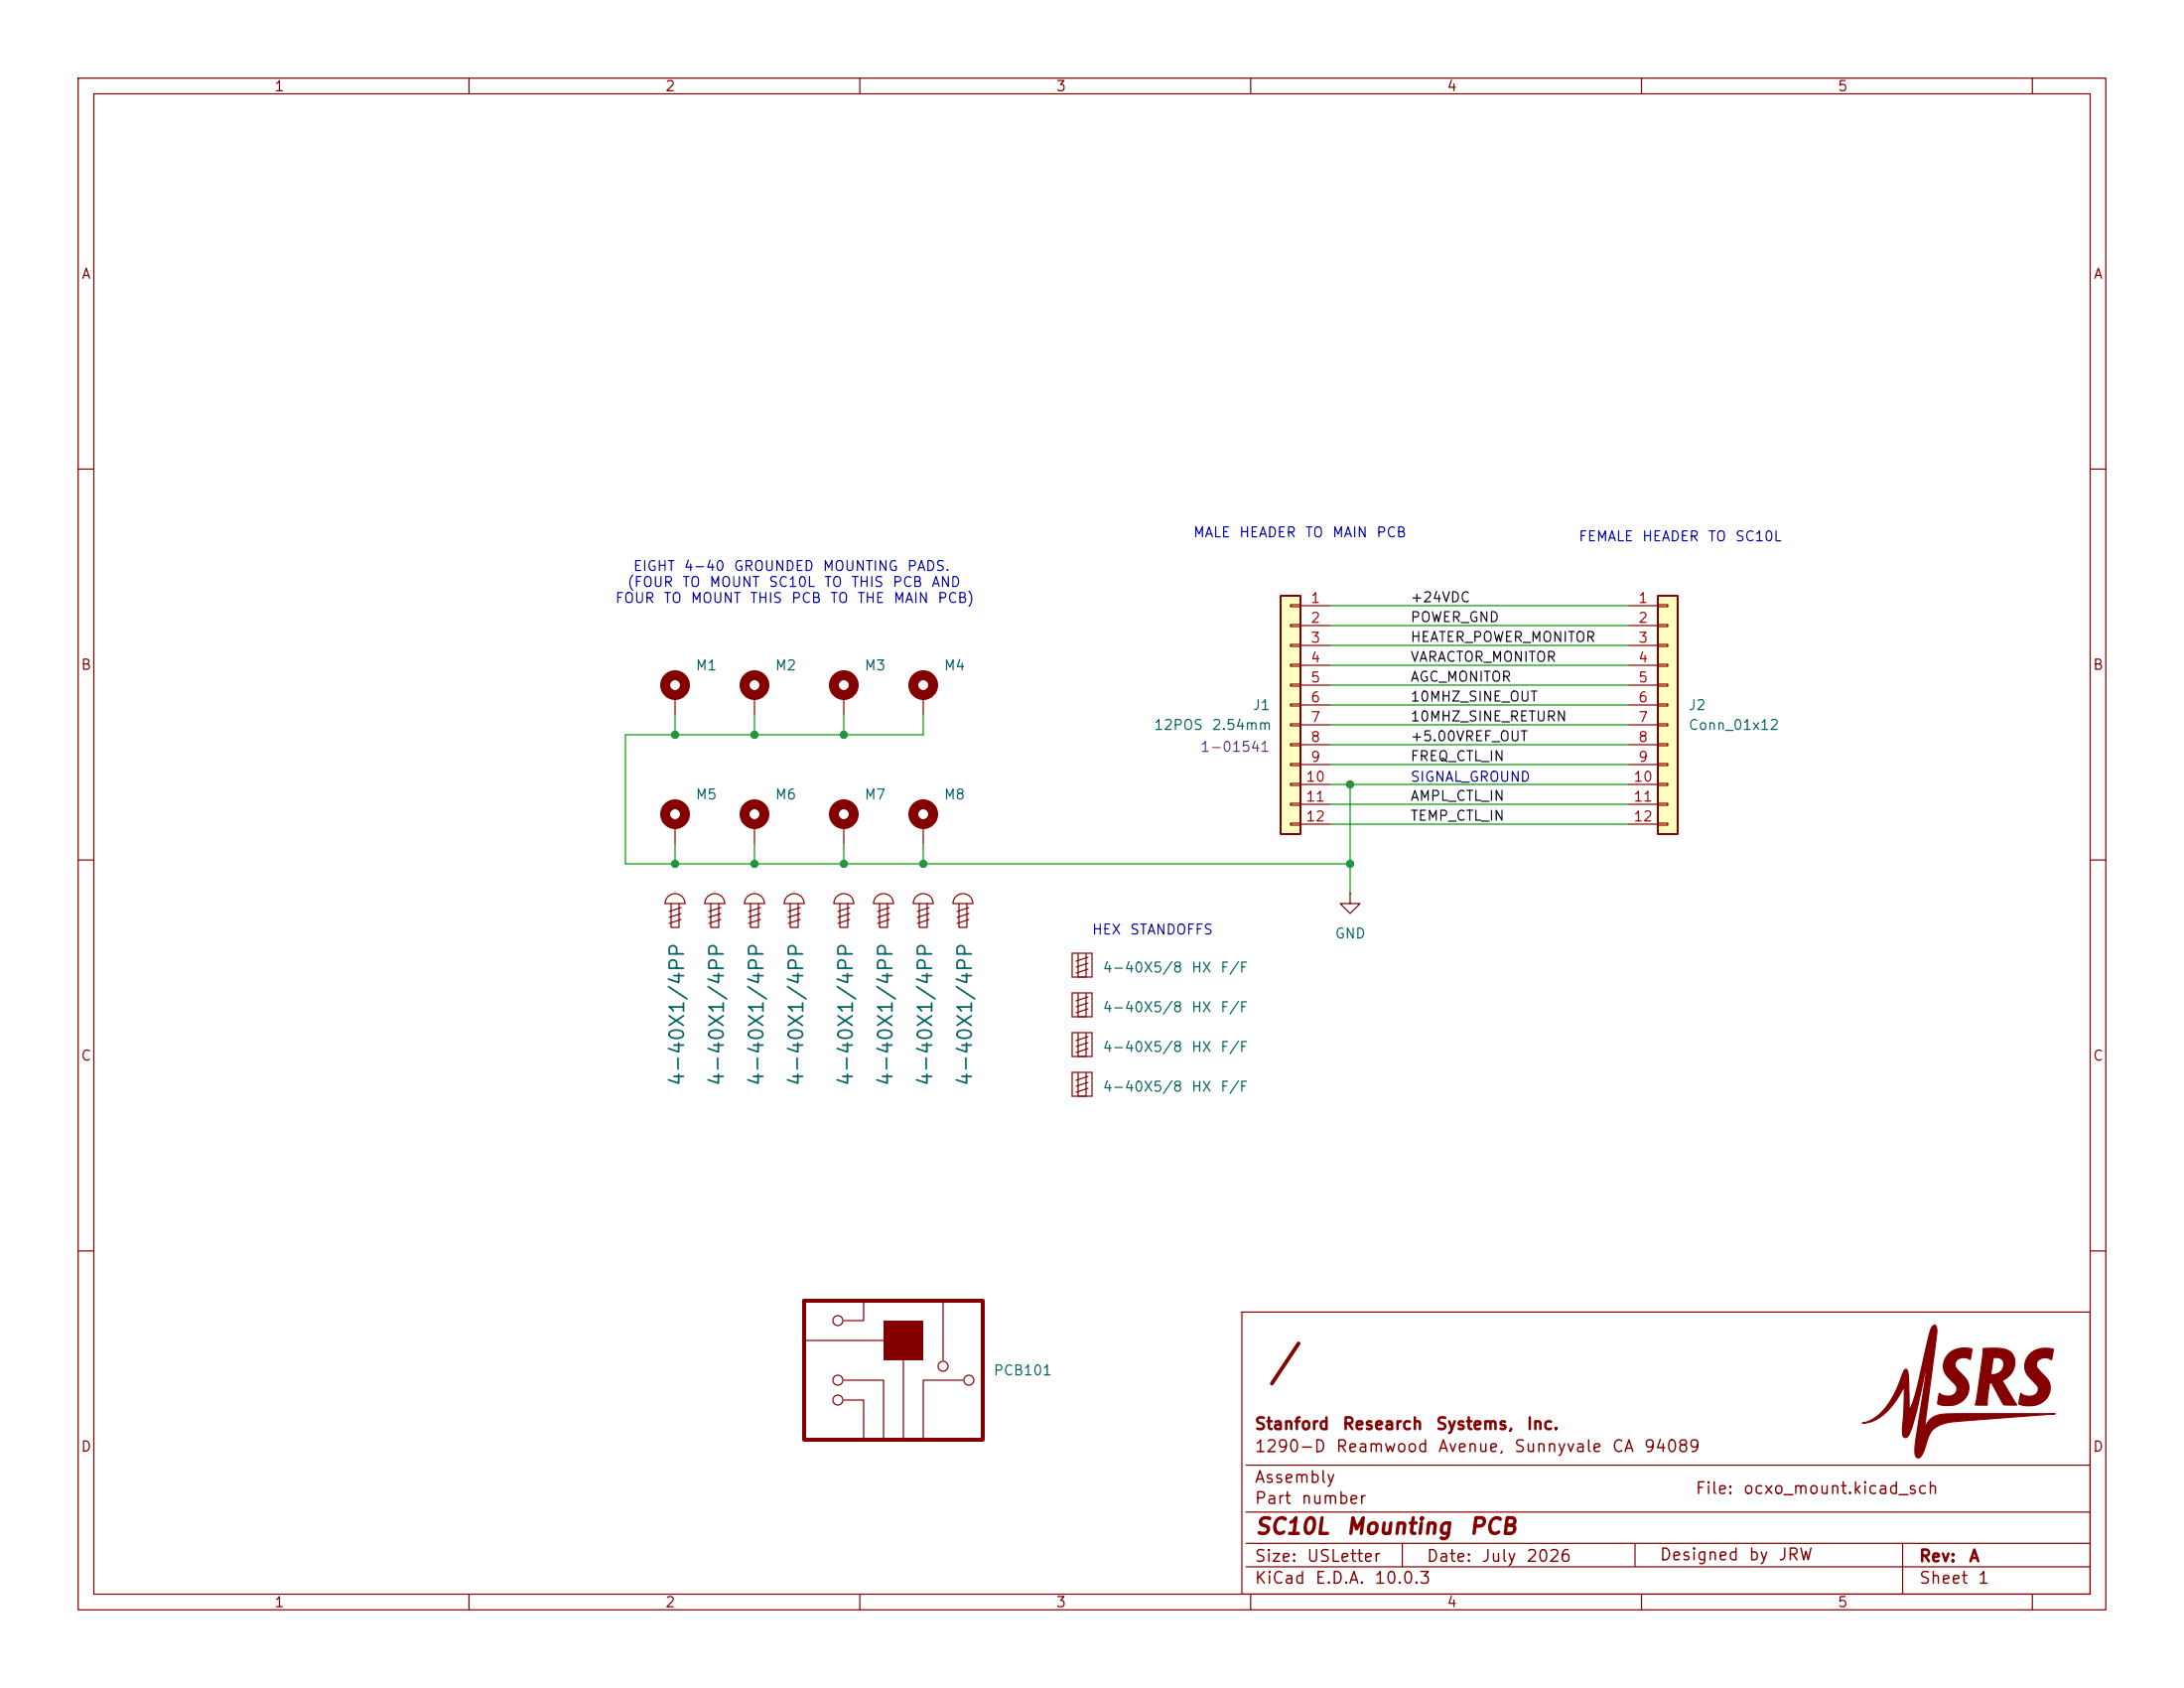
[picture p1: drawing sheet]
<svg xmlns="http://www.w3.org/2000/svg" width="279mm" height="216mm" viewBox="0 0 279 216" stroke-linecap="round" stroke-linejoin="round" font-family="sans-serif">
<g fill="none" stroke="#840000" stroke-width=".15">
<path d="M10 10h259.4v195.9h-259.4zM12 12h255.4v191.9h-255.4zM60 10v2M110 10v2M160 10v2M210 10v2M260 10v2M10 60h2M267.4 60h2M10 110h2M85.5 114.7a1.27 1.27 0 0 1 1.3-.3 1.27 1.27 0 0 1 .8 1.2h-2.5l.1-.6zM85.9 115.6v3h1v-3"/>
<path d="M87.1 116.1l-1.5 .5M87.1 116.8l-1.5 .5M87.1 117.6l-1.5 .5M267.4 110h2M137.2 121.9h2.5v3.1h-2.5zM137.9 121.9v3.1h1v-3.1M139.2 122.4l-1.5 .5M139.2 123.2l-1.5 .5M139.2 124l-1.5 .5M10 160h2M158.9 167.8h108.5v36.1h-108.5zM267.4 160h2"/>
<path d="M159.4 197.4h108M159.4 193.4h108M159.4 187.4h108M179.4 197.4v3M209.2 197.5v2.8M243.4 197.4v6.5M60 203.9v2M110 203.9v2M159.4 200.4h108M160 203.9v2M210 203.9v2M260 203.9v2"/>
</g>
<g fill="#840000" stroke="#840000" stroke-width=".15">
<path d="M247.2 169.6l.2-.1h.2l.1 .3 .1 .6-1.6 12.3a2.94 2.94 0 0 1 3.1-1.9h13.6l-7 .6a57.2 57.2 0 0 0-7.2 .7 2.8 2.8 0 0 0-2.2 2.2l-.1 .4a3.3 3.3 0 0 1-.9 1.7 .51 .51 0 0 1-.5-.6v-1.1l.3-1.9h.9h-.9l1.4-9.2-.9 4.3a26.6 26.6 0 0 1-1.6 5.7 .42 .42 0 0 1-.6 .2 .42 .42 0 0 1-.2-.5l.2-4.1v-1.8l-.1 .1a10 10 0 0 1-3.5 4.1 3.8 3.8 0 0 1-1.7 .4h-.1a5.1 5.1 0 0 0 3.4-2.5 26.6 26.6 0 0 0 2-4.2l.2-.2 .2 .1a18.1 18.1 0 0 1 .2 4.5v.7l.5-1 .3-1.1 1.2-4.9 .5 .1v-.1h-.5a14.6 14.6 0 0 1 1-3.7z"/>
<path d="M259.6 173.3a3.1 3.1 0 0 1 3.1-.7l-.3 1.3a1.3 1.3 0 0 0-1.8 .3 1.02 1.02 0 0 0 .4 1.3l.2 .2a2.22 2.22 0 0 1 1 2.4 2.87 2.87 0 0 1-3.4 1.6h-.2a.29 .29 0 0 1-.3-.1 .29 .29 0 0 1 0-.4l.2-1a1.5 1.5 0 0 0 2.2-.2 1.2 1.2 0 0 0-.6-1.4 2.26 2.26 0 0 1-1-2.6z"/>
<path d="M249.4 173.1a2.94 2.94 0 0 1 2.9-.5l-.2 1.3a1.34 1.34 0 0 0-1.9 .3 1.07 1.07 0 0 0 .5 1.3l.1 .1a2.24 2.24 0 0 1 1 2.6 2.24 2.24 0 0 1-2.3 1.6l-1-.1-.6-.2 .2-1.2 .1-.1a1.45 1.45 0 0 0 2.1-.2 .93 .93 0 0 0-.4-1.2l-.2-.2a2.21 2.21 0 0 1-.3-3.5z"/>
<path d="M253.7 172.5a6.2 6.2 0 0 1 3.4 .3 2.16 2.16 0 0 1-.5 3.5l-.5 .3 1.9 3.1h-1.2a.52 .52 0 0 1-.7-.4l-1.3-2.4-.2-.1a10.4 10.4 0 0 0-.4 2.9h-1.5l.6-3.9h1.4a1.31 1.31 0 0 0 1.4-.5 1.31 1.31 0 0 0 0-1.5l-.3-.1-.4-.1a.27 .27 0 0 0-.3 0 .27 .27 0 0 0-.2 .3l-.2 1.9h-1.4z"/>
</g>
<path d="M163.8 76.2h2.6v30.5h-2.6z" fill="#ffffc2"/>
<path d="M163.8 76.2h2.6v30.5h-2.6z" fill="none" stroke="#840000" stroke-width=".25"/>
<g fill="none" stroke="#840000" stroke-width=".15">
<path d="M165.1 77.3h1.3v.3h-1.3zM165.1 79.9h1.3v.2h-1.3zM166.4 77.5h3.8M165.1 82.4h1.3v.3h-1.3zM165.1 85h1.3v.2h-1.3zM165.1 87.5h1.3v.3h-1.3zM165.1 90h1.3v.3h-1.3zM165.1 92.6h1.3v.2h-1.3zM165.1 95.1h1.3v.3h-1.3zM165.1 97.7h1.3v.2h-1.3zM166.4 80h3.8M166.4 82.6h3.8"/>
<path d="M166.4 85.1h3.8M166.4 87.6h3.8M166.4 90.2h3.8M166.4 92.7h3.8M166.4 95.3h3.8M166.4 97.8h3.8M107.9 105.4v2.6M165.1 100.2h1.3v.3h-1.3zM165.1 102.7h1.3v.3h-1.3zM165.1 105.3h1.3v.2h-1.3zM166.4 100.3h3.8M166.4 102.9h3.8"/>
<path d="M166.4 105.4h3.8M172.7 114.3v1.3h1.3l-1.3 1.2-1.3-1.2h1.3M172.7 114.3h.1M137.2 132.1h2.5v3h-2.5zM137.2 137.2h2.5v3h-2.5zM137.9 132.1v3h1v-3M137.9 137.2v3h1v-3M139.2 132.6l-1.5 .5M139.2 133.4l-1.5 .5M139.2 134.1l-1.5 .5M139.2 137.7l-1.5 .5M139.2 138.4l-1.5 .5"/>
<path d="M139.2 139.2l-1.5 .5"/>
</g>
<circle cx="107.9" cy="104.1" r="1.27" fill="none" stroke="#840000" stroke-width="1.3"/>
<path d="M212.1 76.2h2.5v30.5h-2.5z" fill="#ffffc2"/>
<path d="M212.1 76.2h2.5v30.5h-2.5z" fill="none" stroke="#840000" stroke-width=".25"/>
<g fill="none" stroke="#840000" stroke-width=".15">
<path d="M208.3 77.5h3.8M212.1 77.3h1.3v.3h-1.3zM212.1 79.9h1.3v.2h-1.3zM118.1 88.9v2.5M208.3 80h3.8M208.3 82.6h3.8M208.3 85.1h3.8M208.3 87.6h3.8M208.3 90.2h3.8M208.3 92.7h3.8M208.3 95.3h3.8M208.3 97.8h3.8"/>
<path d="M212.1 82.4h1.3v.3h-1.3zM212.1 85h1.3v.2h-1.3zM212.1 87.5h1.3v.3h-1.3zM212.1 90h1.3v.3h-1.3zM212.1 92.6h1.3v.2h-1.3zM212.1 95.1h1.3v.3h-1.3zM212.1 97.7h1.3v.2h-1.3zM117.2 114.7a1.27 1.27 0 0 1 1.4-.3 1.27 1.27 0 0 1 .8 1.2h-2.6l.2-.6zM117.6 115.6v3h1v-3M118.1 105.4v2.6M118.9 116.1l-1.6 .5M118.9 116.8l-1.6 .5"/>
<path d="M118.9 117.6l-1.6 .5M122.3 114.7a1.27 1.27 0 0 1 1.4-.3 1.27 1.27 0 0 1 .8 1.2h-2.6l.1-.6zM122.7 115.6v3h1v-3M124 116.1l-1.6 .5M124 116.8l-1.6 .5M124 117.6l-1.6 .5M208.3 100.3h3.8M208.3 102.9h3.8M208.3 105.4h3.8M212.1 100.2h1.3v.3h-1.3zM212.1 102.7h1.3v.3h-1.3zM212.1 105.3h1.3v.2h-1.3z"/>
<path d="M137.2 127h2.5v3h-2.5zM137.9 127v3h1v-3M139.2 127.5l-1.5 .5M139.2 128.3l-1.5 .5M139.2 129l-1.5 .5M102.9 171.5h12.7v12.7h-2.6v-7.7h-5.1M107.9 179.1h2.6v5.1M110.5 166.4v2.5h-2.6"/>
<circle cx="107.2" cy="168.9" r=".64"/>
<circle cx="107.2" cy="176.5" r=".64"/>
<circle cx="107.2" cy="179.1" r=".64"/>
</g>
<g fill="none" stroke="#840000" stroke-width="1.3">
<circle cx="118.1" cy="87.6" r="1.27"/>
<circle cx="118.1" cy="104.1" r="1.27"/>
</g>
<path d="M102.9 166.4h22.8v17.8h-22.8z" fill="none" stroke="#840000" stroke-width=".51"/>
<path d="M113 168.9h5.1v5.1h-5.1z" fill="#840000"/>
<g fill="none" stroke="#840000" stroke-width=".15">
<path d="M86.4 88.9v2.5M96.5 88.9v2.5M107.9 88.9v2.5M86.4 105.4v2.6M90.5 114.7a1.27 1.27 0 0 1 1.4-.3 1.27 1.27 0 0 1 .8 1.2h-2.5l.1-.6zM90.9 115.6v3h1v-3M92.2 116.1l-1.5 .5M92.2 116.8l-1.5 .5M92.2 117.6l-1.5 .5M95.6 114.7a1.27 1.27 0 0 1 1.4-.3 1.27 1.27 0 0 1 .8 1.2h-2.6l.2-.6zM96 115.6v3h1v-3M96.5 105.4v2.6"/>
<path d="M97.3 116.1l-1.5 .5M97.3 116.8l-1.5 .5M97.3 117.6l-1.5 .5M100.7 114.7a1.27 1.27 0 0 1 1.4-.3 1.27 1.27 0 0 1 .8 1.2h-2.6l.1-.6zM101.1 115.6v3h1v-3M102.4 116.1l-1.6 .5M102.4 116.8l-1.6 .5M102.4 117.6l-1.6 .5M107 114.7a1.27 1.27 0 0 1 1.4-.3 1.27 1.27 0 0 1 .8 1.2h-2.5l.1-.6zM107.4 115.6v3h1.1v-3M108.7 116.1l-1.5 .5M108.7 116.8l-1.5 .5"/>
<path d="M108.7 117.6l-1.5 .5M112.1 114.7a1.27 1.27 0 0 1 1.4-.3 1.27 1.27 0 0 1 .8 1.2h-2.5l.1-.6zM112.5 115.6v3h1v-3M113.8 116.1l-1.5 .5M113.8 116.8l-1.5 .5M113.8 117.6l-1.5 .5M120.6 166.4v7.6M123.2 176.5h-5.1v7.7"/>
<circle cx="120.6" cy="174.8" r=".64"/>
<circle cx="124" cy="176.5" r=".64"/>
</g>
<g fill="none" stroke="#840000" stroke-width="1.3">
<circle cx="86.4" cy="87.6" r="1.27"/>
<circle cx="96.5" cy="87.6" r="1.27"/>
<circle cx="107.9" cy="87.6" r="1.27"/>
<circle cx="86.4" cy="104.1" r="1.27"/>
<circle cx="96.5" cy="104.1" r="1.27"/>
</g>
<g fill="none" stroke="#009600" stroke-width=".15">
<path d="M170.2 77.5h38.1M86.4 91.4v2.6M96.5 91.4v2.6M107.9 91.4v2.6M118.1 91.4v2.6h-38.1v16.5h92.7M170.2 80h38.1M170.2 95.3h38.1M170.2 97.8h38.1M170.2 92.7h38.1M170.2 87.6h38.1M170.2 90.2h38.1M170.2 82.6h38.1"/>
<path d="M170.2 85.1h38.1M86.4 108v2.5M96.5 108v2.5M107.9 108v2.5M118.1 108v2.5M170.2 100.3h38.1M170.2 105.4h38.1M170.2 102.9h38.1M172.7 100.3v14"/>
</g>
<g fill="#009600" stroke="#009600" stroke-width=".13">
<circle cx="172.7" cy="100.3" r=".46"/>
<circle cx="172.7" cy="110.5" r=".46"/>
<circle cx="107.9" cy="94" r=".46"/>
<circle cx="118.1" cy="110.5" r=".46"/>
<circle cx="86.4" cy="94" r=".46"/>
<circle cx="96.5" cy="110.5" r=".46"/>
<circle cx="96.5" cy="94" r=".46"/>
<circle cx="86.4" cy="110.5" r=".46"/>
<circle cx="107.9" cy="110.5" r=".46"/>
</g>
<text font-size="4" fill="#840000" x="161.9" y="177.2">/</text>
<g font-size="2" fill="#840000">
<text x="160.4" y="196.7">SC10L</text>
<text x="172.1" y="196.7">Mounting</text>
<text x="187.8" y="196.7">PCB</text>
</g>
<g font-size="1.8" fill="#006464">
<text x="88" y="139.1" transform="rotate(-90 88 139.1)">4-40X1/4PP</text>
<text x="93.1" y="139.1" transform="rotate(-90 93.1 139.1)">4-40X1/4PP</text>
<text x="98.1" y="139.1" transform="rotate(-90 98.1 139.1)">4-40X1/4PP</text>
<text x="103.2" y="139.1" transform="rotate(-90 103.2 139.1)">4-40X1/4PP</text>
<text x="109.6" y="139.1" transform="rotate(-90 109.6 139.1)">4-40X1/4PP</text>
<text x="114.7" y="139.1" transform="rotate(-90 114.7 139.1)">4-40X1/4PP</text>
<text x="119.7" y="139.1" transform="rotate(-90 119.7 139.1)">4-40X1/4PP</text>
<text x="124.8" y="139.1" transform="rotate(-90 124.8 139.1)">4-40X1/4PP</text>
</g>
<g font-size="1.5" fill="#840000">
<text x="160.4" y="183.2">Stanford</text>
<text x="171.6" y="183.2">Research</text>
<text x="183.6" y="183.2">Systems,</text>
<text x="195.2" y="183.2">Inc.</text>
<text x="160.4" y="190">Assembly</text>
<text x="160.4" y="186.1">1290-D</text>
<text x="170.8" y="186.1">Reamwood</text>
<text x="183.9" y="186.1">Avenue,</text>
<text x="193.6" y="186.1">Sunnyvale</text>
<text x="206.1" y="186.1">CA</text>
<text x="210.2" y="186.1">94089</text>
<text x="216.8" y="191.5">File:</text>
<text x="222.9" y="191.5">ocxo_mount.kicad_sch</text>
<text x="160.4" y="192.7">Part</text>
<text x="166.3" y="192.7">number</text>
<text x="160.4" y="202.9">KiCad</text>
<text x="160.4" y="200.1">Size:</text>
<text x="167.1" y="200.1">USLetter</text>
<text x="168.1" y="202.9">E.D.A.</text>
<text x="175.7" y="202.9">10.0.3</text>
<text x="182.4" y="200.1">Date:</text>
<text x="189.4" y="200.1">July</text>
<text x="195.1" y="200.1">2026</text>
<text x="212.2" y="200">Designed</text>
<text x="223.6" y="200">by</text>
<text x="227.4" y="200">JRW</text>
<text x="245.4" y="200.1">Rev:</text>
<text x="245.4" y="202.9">Sheet</text>
<text x="251.8" y="200.1">A</text>
<text x="252.9" y="202.9">1</text>
</g>
<g font-size="1.3" fill="#840000">
<text x="35" y="12">1</text>
<text x="85" y="12">2</text>
<text x="135" y="12">3</text>
<text x="185" y="12">4</text>
<text x="235" y="12">5</text>
<text x="10.3" y="36">A</text>
<text x="267.7" y="36">A</text>
<text x="10.3" y="86">B</text>
<text x="267.7" y="86">B</text>
<text x="10.3" y="136">C</text>
<text x="267.7" y="136">C</text>
<text x="10.3" y="186">D</text>
<text x="267.7" y="186">D</text>
<text x="35" y="205.9">1</text>
<text x="85" y="205.9">2</text>
<text x="135" y="205.9">3</text>
<text x="185" y="205.9">4</text>
<text x="235" y="205.9">5</text>
</g>
<g font-size="1.3" fill="#0000c2">
<text x="152.5" y="69">MALE</text>
<text x="158.4" y="69">HEADER</text>
<text x="166.9" y="69">TO</text>
<text x="170.3" y="69">MAIN</text>
<text x="176" y="69">PCB</text>
<text x="201.9" y="69.6">FEMALE</text>
<text x="210" y="69.6">HEADER</text>
<text x="218.4" y="69.6">TO</text>
<text x="221.9" y="69.6">SC10L</text>
<text x="78.6" y="77.4">FOUR</text>
<text x="80.1" y="75.4">(FOUR</text>
<text x="80.9" y="73.4">EIGHT</text>
<text x="84.8" y="77.4">TO</text>
<text x="87.2" y="75.4">TO</text>
<text x="87.4" y="73.4">4-40</text>
<text x="88.3" y="77.4">MOUNT</text>
<text x="90.7" y="75.4">MOUNT</text>
<text x="93.8" y="73.4">GROUNDED</text>
<text x="95.8" y="77.4">THIS</text>
<text x="98.2" y="75.4">SC10L</text>
<text x="101.1" y="77.4">PCB</text>
<text x="105.2" y="73.4">MOUNTING</text>
<text x="105.3" y="75.4">TO</text>
<text x="106.1" y="77.4">TO</text>
<text x="108.8" y="75.4">THIS</text>
<text x="109.6" y="77.4">THE</text>
<text x="114.1" y="75.4">PCB</text>
<text x="114.2" y="77.4">MAIN</text>
<text x="115.9" y="73.4">PADS.</text>
<text x="119.1" y="75.4">AND</text>
<text x="119.8" y="77.4">PCB)</text>
<text x="180.3" y="100.3">SIGNAL_GROUND</text>
<text x="139.6" y="119.8">HEX</text>
<text x="144.5" y="119.8">STANDOFFS</text>
</g>
<g font-size="1.3" fill="#a90000">
<text x="167.6" y="77.4">1</text>
<text x="209.5" y="77.4">1</text>
<text x="167.6" y="80">2</text>
<text x="167.6" y="82.5">3</text>
<text x="209.5" y="80">2</text>
<text x="209.5" y="82.5">3</text>
<text x="167.6" y="85.1">4</text>
<text x="167.6" y="87.6">5</text>
<text x="209.5" y="85.1">4</text>
<text x="209.5" y="87.6">5</text>
<text x="167.6" y="90.1">6</text>
<text x="167.6" y="92.7">7</text>
<text x="167.6" y="95.2">8</text>
<text x="209.5" y="90.1">6</text>
<text x="209.5" y="92.7">7</text>
<text x="209.5" y="95.2">8</text>
<text x="167" y="100.3">10</text>
<text x="167.6" y="97.8">9</text>
<text x="208.9" y="100.3">10</text>
<text x="209.5" y="97.8">9</text>
<text x="167" y="102.8">11</text>
<text x="167" y="105.4">12</text>
<text x="208.9" y="102.8">11</text>
<text x="208.9" y="105.4">12</text>
</g>
<g font-size="1.3" fill="#0f0f0f">
<text x="180.3" y="77.3">+24VDC</text>
<text x="180.3" y="79.9">POWER_GND</text>
<text x="180.3" y="82.4">HEATER_POWER_MONITOR</text>
<text x="180.3" y="85">VARACTOR_MONITOR</text>
<text x="180.3" y="87.5">AGC_MONITOR</text>
<text x="180.3" y="92.6">10MHZ_SINE_RETURN</text>
<text x="180.3" y="95.1">+5.00VREF_OUT</text>
<text x="180.3" y="90">10MHZ_SINE_OUT</text>
<text x="180.3" y="97.7">FREQ_CTL_IN</text>
<text x="180.3" y="102.7">AMPL_CTL_IN</text>
<text x="180.3" y="105.3">TEMP_CTL_IN</text>
</g>
<g font-size="1.3" fill="#006464">
<text x="88.9" y="86.1">M1</text>
<text x="99.1" y="86.1">M2</text>
<text x="110.5" y="86.1">M3</text>
<text x="120.7" y="86.1">M4</text>
<text x="147.5" y="93.7">12POS</text>
<text x="154.9" y="93.7">2.54mm</text>
<text x="160.2" y="91.1">J1</text>
<text x="215.9" y="91.1">J2</text>
<text x="215.9" y="93.7">Conn_01x12</text>
<text x="88.9" y="102.6">M5</text>
<text x="99.1" y="102.6">M6</text>
<text x="110.5" y="102.6">M7</text>
<text x="120.7" y="102.6">M8</text>
<text x="141" y="124.7">4-40X5/8</text>
<text x="152.3" y="124.7">HX</text>
<text x="156" y="124.7">F/F</text>
<text x="170.7" y="120.4">GND</text>
<text x="141" y="129.8">4-40X5/8</text>
<text x="152.3" y="129.8">HX</text>
<text x="156" y="129.8">F/F</text>
<text x="141" y="134.9">4-40X5/8</text>
<text x="152.3" y="134.9">HX</text>
<text x="156" y="134.9">F/F</text>
<text x="141" y="139.9">4-40X5/8</text>
<text x="152.3" y="139.9">HX</text>
<text x="156" y="139.9">F/F</text>
<text x="127" y="176.2">PCB101</text>
</g>
<text font-size="1.3" fill="#840084" x="153.5" y="96.5">1-01541</text>
</svg>
